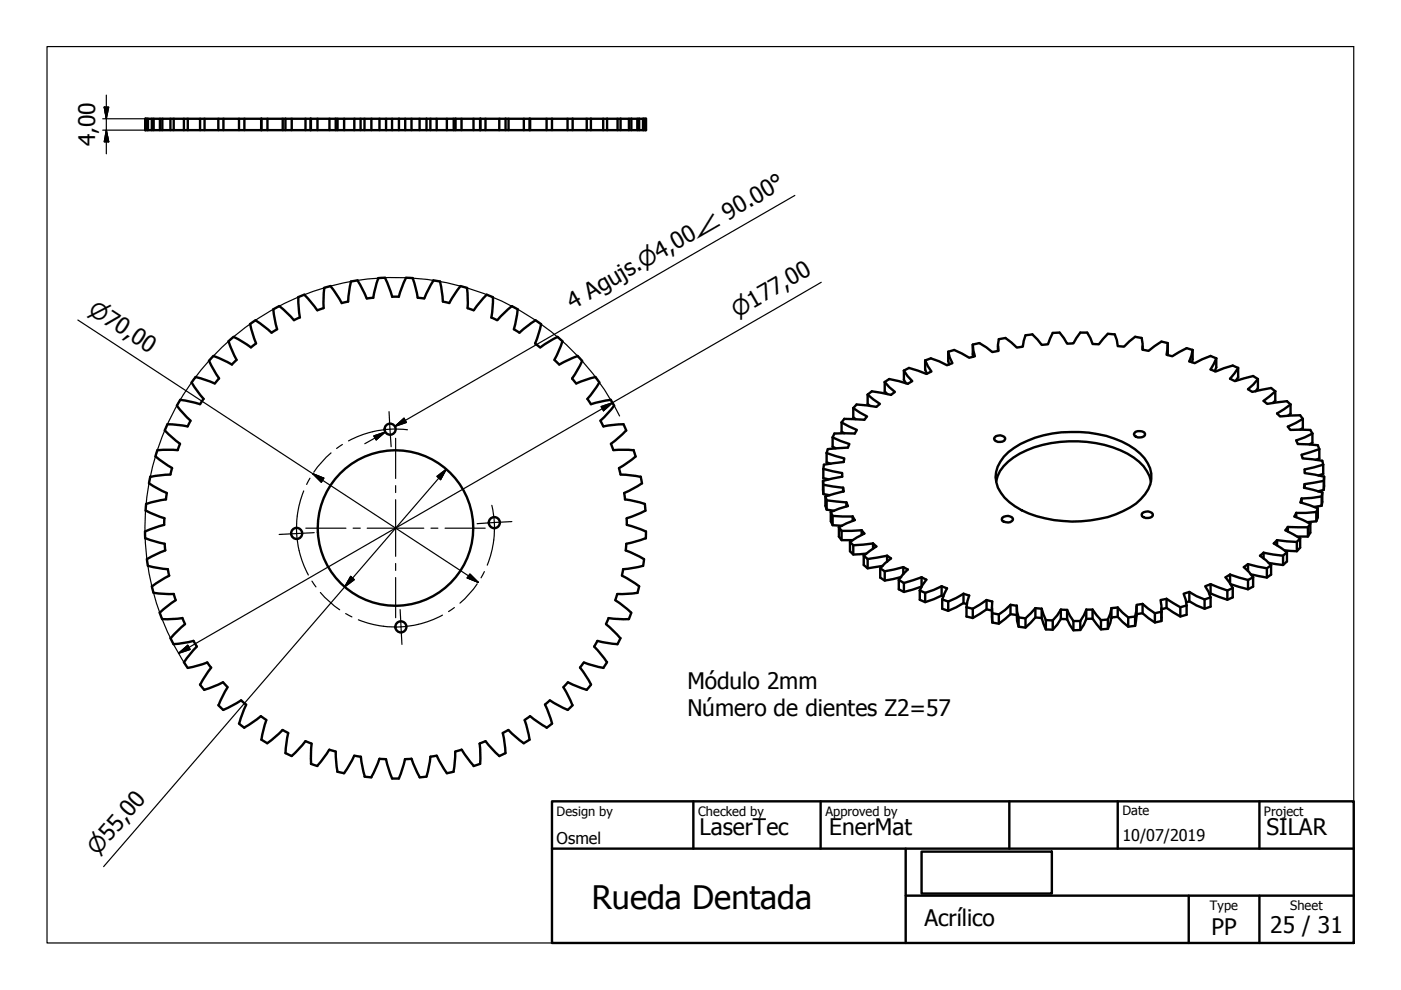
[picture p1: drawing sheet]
<svg xmlns="http://www.w3.org/2000/svg" width="297mm" height="210mm" viewBox="0 0 297 210" stroke-linecap="round" stroke-linejoin="round" font-family="sans-serif">
<!-- layer: Visible (ISO) -->
<g fill="none" stroke="#000" stroke-width=".51">
<path d="M30.8 25.2v2.4v-2.4h.4v2.4M31.2 25.2h.2M31.4 27.6v-2.4h.8v2.4M32.2 25.2h.4M32.6 27.6v-2.4h1.3v2.4M33.9 25.2h.5M34.4 27.6v-2.4h1.7v2.4M36.1 25.2h.7M36.8 27.6v-2.4h2.2v2.4M39 25.2h.8M39.8 27.6v-2.4h2.6v2.4M42.4 25.2h1"/>
<path d="M43.4 27.6v-2.4h2.9v2.4M46.3 25.2h1.1M47.4 27.6v-2.4h3.3v2.4M50.7 25.2h1.1M55.4 25.2h-3.6v2.4M55.4 25.2v2.4M55.4 25.2h1.3M59.9 25.2h-3.2v2.4M60.5 25.2h-.6v2.4M60.5 25.2v2.4M60.5 25.2h1.3M64.8 25.2h-3v2.4"/>
<path d="M65.8 25.2h-1v2.4M65.8 25.2l.1 2.4M65.8 25.2v2.4M65.9 25.2h1.4M69.8 25.2h-2.5v2.4M71.2 25.2h-1.4v2.4M71.2 25.2h.4v2.4M71.2 25.2v2.4M71.6 25.2h1.4M75.1 27.6v-2.4h1.4v2.4M75.1 25.2h-2.1v2.4M76.5 25.2h.8v2.4"/>
<path d="M77.3 25.2h1.4M80.5 27.6v-2.4h1.4v2.4M80.5 25.2h-1.8v2.4M81.9 25.2h1.2v2.4M83.1 25.2h1.5M84.6 25.2h1.3v2.4M84.6 25.2v2.4M85.9 25.2h1.3v2.4M87.2 25.2h1.8v2.4M89 25.2h1.4M90.4 25.2h.8v2.4M90.4 25.2v2.4"/>
<path d="M91.2 25.2h1.4v2.4M92.6 25.2h2.1v2.4M94.7 25.2h1.5M96.6 25.2h-.4v2.4M96.6 25.2h1.3v2.4M96.6 25.2v2.4M97.9 25.2h2.5v2.4M100.4 25.2h1.4M101.9 25.2l-.1 2.4M101.9 25.2h1v2.4M101.9 25.2v2.4M102.9 25.2h3v2.4"/>
<path d="M105.9 25.2h1.3M107.2 25.2h.6v2.4M107.2 25.2v2.4M107.8 25.2h3.3v2.4M111.1 25.2h1.2M112.3 25.2h.1v2.4M112.3 25.2v2.4M112.4 25.2h3.5v2.4M115.9 25.2h1.1M117 25.2h3.3v2.4M117 25.2v2.4M120.3 25.2h1.1"/>
<path d="M121.4 25.2h3v2.4M121.4 25.2v2.4M124.4 25.2h.9M125.3 25.2h2.6v2.4M125.3 25.2v2.4M127.9 25.2h.8M128.7 25.2h2.2v2.4M128.7 25.2v2.4M130.9 25.2h.7M131.6 25.2h1.7v2.4M131.6 25.2v2.4M133.3 25.2h.6"/>
<path d="M133.9 25.2h1.2v2.4M133.9 25.2v2.4M135.1 25.2h.4M135.5 25.2h.8v2.4M135.5 25.2v2.4M136.3 25.2h.2M136.5 25.2h.4v2.4M136.5 25.2v2.4M136.9 25.2l.1 2.4h-106.2M75.8 59.5l1.9 3.8M75.8 59.4l-1.4 .3-.6 4.2M80.2 59l-1.1 4.1-1.3 .2"/>
<path d="M81.6 58.9l1.6 4.1M81.7 58.9l-1.5 .1M86.1 58.9l1.4 .1M86.1 58.9l-1.6 4M87.5 59l1.1 4.1 1.3 .2M91.9 59.4l1.4 .3M91.9 59.5l-1.9 3.8M93.3 59.7l.6 4.2M41.5 79.9l4 1.4M41.5 79.9l-.9 1.2M44.3 76.5l2.2 3.7M45.3 75.4l-1 1.1"/>
<path d="M45.3 75.5l3.9 1.8M49.5 71.4l-1 1 1.6 3.9-.9 1M53 68.7l1.3 4.1-1.1 .9-3.6-2.3M54.2 67.9l3.4 2.6M54.2 67.9l-1.2 .8M59.2 64.9l-1.3 .7 .8 4.2-1.1 .7M59.2 64.9l3.1 3 1.2-.6M63.2 63.1l.4 4.2M64.5 62.5l2.7 3.3M64.5 62.5l-1.3 .5M68.6 65.3l-1.3 .5M68.8 61l-.2 4.3"/>
<path d="M70.1 60.7l2.4 3.6M70.1 60.6l-1.4 .4M73.8 63.9l-1.3 .3M83.2 62.9h1.3M93.9 63.9l1.3 .3M97.6 60.7l-2.4 3.6M97.6 60.6l1.4 .5 .1 4.2 1 .4 .4 .1 2.7-3.3M103.2 62.5l1.3 .5M104.5 63.1l-.3 4.2 1.2 .6M108.5 64.9l1.3 .7-.8 4.2 1.1 .7M108.5 64.9l-3.1 3M113.4 72.8l1.1 .9"/>
<path d="M113.5 67.9l1.2 .8-1.2 4.1M113.5 67.9l-3.4 2.6M117.6 76.3l.9 1M119.2 72.4l-1.7 3.9M119.3 72.4l-1.1-1-3.6 2.3M122.4 75.4l1 1.1-2.1 3.7M122.5 75.5l-3.9 1.8M191.6 78.6l.8 1.1 1 1.1-.9 .6-4-1-.9 .6M191.6 78.6v2l.5 .7M196.2 76.4l1.3 2.4-1.1 .5-3.7-1.3-1.1 .6M196.2 76.4v2l.3 .8M201 74.6l.4 1.2 .5 1.2-1.1 .4-1.7-.8-1.7-.6-1.2 .4"/>
<path d="M201 74.6v2l.2 .7M206.2 73.1l.1 2.6M211.6 73.4v1M242.3 73.4v.7M247.6 73.1v2.2M252.9 74.2l-.7 2.4 1.1 .4 3.4-1.5 1.2 .5M252.9 74.2l-1.3-.4-3.1 1.7-1.2-.3 .3-2.5-1.3-.3-2.8 2-1.2-.3-.2-2.4-1.4-.3-2.4 2.1-1.3-.1-.2-1.3-.5-1.2-1.4-.1-1.9 2.2-1.4-.1-.4-1.2-.7-1.2h-1.5l-1.4 2.3-1.3 .1-1.6-2.4-1.5 .1-1 2.4-1.3 .1-2-2.2-1.5 .2-.5 2.4-1.3 .2-2.4-2-1.4 .2-.2 1.2 .1 1.3-1.3 .2-1.3-1-1.5-.9-1.4 .4 .5 2.4-1.2 .4-3.2-1.7-1.3 .4M252.9 74.2l-.2 2.6M257.9 76l-1.2 2.3 1 .5 3.7-1.3 1.1 .5M257.9 76v1.9l-.3 .8M262.5 78l-1.7 2.3 1 .5 3.9-1.1 1 .7M262.5 78v2l-.5 .7"/>
<path d="M33 96.8l3.5 2.4M33.4 95.4l-.5 1.4M35 91.3l3.2 2.8M36.5 99.3l-.4 1.3M37.5 86l2.9 3.2-.6 1.2M37.7 95.4l-4.3 .1M38.2 94.1l-.5 1.3M39.8 90.4l-4.3-.4-.6 1.3M40.6 81.1l2.6 3.5M43.2 84.6l-.8 1.1-4.2-.9-.7 1.2M46.4 80.2l-.8 1.1M121.3 80.3l.8 1"/>
<path d="M124.5 84.6l.8 1.1 4.2-.9 .7 1.2M127.1 81.1l-2.6 3.5M127.1 81.1l-.9-1.2-4 1.4M127.9 90.4l4.3-.4 .6 1.3M129.6 94.1l.4 1.3M130.1 95.4l4.2 .1M130.2 86l-2.9 3.2 .6 1.2M131.2 99.3l.4 1.3M132.7 91.3l-3.2 2.8M134.3 95.4l.5 1.4-3.6 2.4M174.6 99.4l4 .9v.8l-4.1 .9M174.6 99.4v2l1 .2"/>
<path d="M175.3 96l3.7 1.2-.1 .8-4.2 .5-.1 .9M175.3 96v2l.8 .3M176.5 92.7l3.6 1.4-.3 .8-4.3 .3-.2 .8M176.5 92.7v2l.7 .3M178.4 89.6l3.3 1.6-.5 .7h-4.3l-.4 .8M178.4 89.6v1.9l.6 .4M180.9 86.5l2.9 1.8-.5 .7-4.3-.2-.6 .8M180.9 86.5v2l.5 .4M184 83.7l2.6 1.9-.8 .7-4.2-.5-.7 .7M184 83.7v1.9l.5 .5M187.6 81l.9 1.1 1.2 1-.8 .6-4.1-.7-.8 .7M187.6 81v2l.5 .5"/>
<path d="M211.1 92.5a1.29 1.29 0 0 1 2 .6 1.4 1.4 0 0 1-2.3-.1zM212.9 96.8a19.7 19.7 0 0 1 14-5.2 21.2 21.2 0 0 1 14.8 4.6 6.2 6.2 0 0 1 .2 9.6 18.5 18.5 0 0 1-10.7 4.5 25 25 0 0 1-16-2.9 8.1 8.1 0 0 1-4.1-6.2 6.8 6.8 0 0 1 1.8-4.4zM240.8 91.5a1.79 1.79 0 0 1 2 .4 .8 .8 0 0 1-1.1 .8 1.13 1.13 0 0 1-1.3-.7zM266.7 80.4l-1 1.1-1.1 1 .9 .6 4-.8 .9 .7M266.7 80.4v1.9l-.5 .7M270.4 83l-2.5 2 .8 .6 4.2-.5 .7 .7M270.4 83v1.9l-.5 .5M273.6 85.8l-2.8 1.9 .6 .6 4.3-.3 .5 .8M273.6 85.8v1.9l-.6 .5M276.2 88.8l-3.2 1.7 .6 .7h4.2l.5 .7M276.2 88.8v2l-.5 .3M278.3 91.9l-1.7 .8-1.8 .7 .3 .7 4.3 .3 .3 .8"/>
<path d="M278.3 91.9v2l-.7 .3M279.7 95.2l-3.7 1.2 .2 .8 4.2 .5 .1 .8M279.7 95.2v2l-.7 .3M280.5 98.5l-3.9 1v.8l4.1 .8M280.5 98.5v2l-1 .3M30.9 108.3l4 1.6M31.4 120l4.2 .7M31.9 101l-.3 1.5 3.8 2-.2 1.4-4.2 .9-.1 1.5M34.8 111.3l-4.1 1.4 .1 .7v.7l4.1 1.2M34.8 109.9v1.4M34.9 115.3l.1 1.4M35.1 116.7l-3.9 1.8 .1 1.5"/>
<path d="M36.1 100.6l-4.2 .5M131.6 100.6l4.2 .5M132.7 116.7l3.8 1.8-.1 1.5M132.8 115.3l-.1 1.4M132.9 109.9v1.4M132.9 111.3l4 1.4v1.5M135.8 101.1l.3 1.4M136.1 102.5l-3.8 2.1 .2 1.3 4.2 .9 .1 1.5M136.3 120l-4.2 .7M136.8 108.3l-3.9 1.6M136.9 114.1l-4.1 1.2M174.5 102l.1 2.7 1.3 .3"/>
<path d="M174.5 102l.1 .8M174.6 102.8l4.2 .6M174.6 102.8v1.9M175 105.3v1.9l.3 .8 1.5 .3M175 105.3l.3 .8M175.3 106.1l4.2 .4M175.3 106.1v1.9M176.1 108.6v1.9l.4 .9 2 .1M176.1 108.6l.4 .8M176.5 109.4l4.3 .1M176.5 109.4v2M177.9 111.8v2l.5 .7h2.4"/>
<path d="M177.9 111.8l.5 .8M178.4 112.6v1.9M178.8 103.4l.1 .8-3.9 1.1M178.8 103.4v.8M179.5 106.5l.3 .8-3.7 1.3M179.5 106.5v.9M180.2 114.9v2l.7 .7 2.7-.2M180.2 114.9l.7 .7M180.8 109.5l.4 .8-3.3 1.5M180.8 109.5v.9M180.9 115.6v2M182.7 112.4l-4.3 .2"/>
<path d="M182.7 112.4l.6 .7-3.1 1.8M182.7 112.4v1M183.1 117.8v2l.9 .7 3.1-.5M183.1 117.8l.9 .7M184 118.5v2M185.1 115.2l-4.2 .4M185.1 115.2l.7 .7-2.7 1.9M185.1 115.2v1.1M188.1 117.8l-4.1 .7M188.1 117.8l.8 .6-1.3 1-1 1.1M188.1 117.8v1.3M211.2 102.1a8.8 8.8 0 0 1 5-5.9 26.1 26.1 0 0 1 22.8 0 8.8 8.8 0 0 1 5 5.9"/>
<path d="M212.5 109.8a1.52 1.52 0 0 1 2.3 .2 1 1 0 0 1-1.6 .7l-.7-.3zM242.1 108.9a1.52 1.52 0 0 1 2.3 .1 .8 .8 0 0 1-1 .8 1.13 1.13 0 0 1-1.3-.7zM264.6 119.6l-.9 .6 1.1 1.1 .9 1.1M264.6 119.6l4 .9M264.6 119.6v1.5M267.9 117.2l-.8 .6 1.3 1 1.1 1.1M267.9 117.2l4.1 .6M267.9 117.2v1.2M269.5 119.9v1.9l-.9 .7-3.4-.7M269.5 119.9l-.9 .6M270.8 114.5l-.7 .7 2.8 1.9M270.8 114.5l4.2 .4"/>
<path d="M270.8 114.5v1.1M272 117.8v2M272.9 117.1v1.9l-.9 .8-3-.4M272.9 117.1l-.9 .7M273 111.7l-.5 .7 3.2 1.7M273 111.7l4.3 .1M273 111.7v1M274.8 108.7l-.4 .8 3.4 1.5M274.8 108.7v.9M275 114.9v2M275.7 114.1v2l-.7 .8-2.6-.2M275.7 114.1l-.7 .8"/>
<path d="M276 105.7l-.3 .8 3.7 1.3M276 105.7v.9M276.6 102.7l-.1 .7 3.9 1M276.6 102.7v.7M277.3 111.8v2M277.8 111v1.9l-.5 .9h-2.2M277.8 111l-.5 .8M279.1 108.6l-4.3 .1M279.1 108.6v1.9M279.4 107.8v1.9l-.3 .8-1.9 .2M279.4 107.8l-.3 .8M280.2 105.3l-4.2 .4"/>
<path d="M280.2 105.3v1.9M280.4 104.4l-.2 2.8-1.5 .3M280.4 104.4l-.2 .9M280.7 102l-4.1 .7M280.7 102v1.9M280.7 101.1v2.8l-1.2 .3M280.7 101.1v.9M32.2 124.3l.3 1.4M32.6 125.7l4.2 .2 .4 1.3M33.9 129.9l.5 1.4M35.6 120.7l.2 1.3M35.9 122l-3.6 2.3"/>
<path d="M36.1 135.3l.7 1.3 4.2-.7 .7 1.2-2.7 3.3M37.2 127.3l-3.3 2.6M38.7 131l.5 1.3M38.7 131l-4.3 .3M39.2 132.3l-3 3M128.5 132.3l3 3M130.9 126l-.4 1.3 3.3 2.6-.2 .7-.3 .7-4.3-.3-.5 1.3M130.9 136.6l-4.2-.7-.7 1.2 2.7 3.3-.8 1.2M131.6 135.3l-.7 1.3M131.9 122.1l3.6 2.2-.3 1.4M132.1 120.7l-.2 1.3M135.2 125.7l-4.3 .2"/>
<path d="M186.6 120.5v2l1 .6 3.5-.8M186.6 120.5l1 .6M187.6 121.1v2M190.6 123l1 .6M191.5 120.2l-3.9 .9M191.5 120.2l1 .5-1.1 1.1-.8 1.2M191.5 120.2v1.6M191.6 123.6v1.9M195 125.2v2l1.2 .5 3.4-1.4 .4 .1M195 125.2l1.2 .5M195.4 122.4v2l-3.8 1.1-1-.6v-1.9M195.4 122.4l-3.8 1.2"/>
<path d="M195.4 122.4l1 .5-.8 1.2-.6 1.1M196.2 125.7v2M199.6 124.3l-3.4 1.4M199.6 124.3l1.2 .4-1 2.4M199.6 124.3v2M199.8 127.1v2l1.2 .4 3.3-1.6 .7 .2M199.8 127.1l1.2 .4M201 127.5v2M204.3 125.9l-3.3 1.6M204.3 125.9l1.2 .4-.6 2.4M204.3 125.9v2M204.9 128.7v2l1.3 .3 3-1.8 1.1 .2"/>
<path d="M204.9 128.7l1.3 .4M206.2 129.1v1.9M209.2 127.2l-3 1.9M209.2 127.2l1.2 .3v2.5M209.2 127.2v2M210.4 130v2M210.4 130l1.4 .3M211.8 130.3v1.9M214.2 128.2l-1.1 1.1-1.3 1M214.2 128.2l1.4 .2M214.2 128.2v2M215.6 128.4v1.3l.4 1.2"/>
<path d="M215.6 128.4v2M216 130.9v2M216 130.9l1.4 .2M217.4 131.1v2M219.5 128.9l-2.1 2.2M219.5 128.9l1.4 .2M219.5 128.9v2M220.9 129.1l.8 2.4M220.9 129.1v1.9M221.7 131.5v1.9M221.7 131.5h1.5M223.2 131.5v2"/>
<path d="M224.9 129.3l-.7 1.2-1 1M224.9 129.3h1.4M224.9 129.3v1.9M226.3 129.3l1.3 2.4M226.3 129.3v2M227.6 131.7v1.9M227.6 131.7h1.4M229 131.7v1.9M230.3 129.3l-.5 1.2-.8 1.2M230.3 129.3h1.3M230.3 129.3v1.9M231.6 129.3l1.8 2.2"/>
<path d="M231.6 129.3v1.9M233.4 131.5v1.9M234.9 131.4v1.9M234.9 131.4l-1.5 .1M235.6 128.9l-.2 1.2-.5 1.3M235.6 128.9v2M237 128.8l2.2 2.1M237 128.8v2M237 128.8l-1.4 .1M239.2 130.9v2M240.7 130.7v2M240.7 130.7l-1.5 .2"/>
<path d="M241 130.2l1.3-.2 2.6 2 1.4-.3v-.8M241 128.6v1.9l-.3 2.2-1.5 .2-2.2-2.1-1.4 .1-.2 1.2-.5 1.2-1.5 .1-1.8-2.2h-1.3l-.5 1.2-.8 1.2h-1.4l-1.3-2.3-1.4-.1-.7 1.2-1 1.1-1.5-.1-.8-2.4-1.4-.1-2.1 2.2-1.4-.2-.4-1.2v-1.3l-1.4-.2-2.4 2-1.4-.2-.1-3.1M242.3 128.1l-1.3 .1-.3 2.5M242.3 128.1l2.6 1.9M242.3 128.1v1.9M244.9 130v2M246.3 128.9v2.8M247.3 127l-1.2 .2 .2 2.5-1.4 .3M247.3 127l3 1.7M247.3 127v1.9M250.3 128.7v2M251.6 128.4v1.9l-1.3 .4-3-1.8-1 .3"/>
<path d="M251.6 128.4l-1.3 .3M252.2 125.5l-1.2 .4 .4 1.3 .2 1.2M252.2 125.5l1.5 .9 1.7 .7M252.2 125.5v2M255.4 127.1v2M256.7 126.7v1.9l-1.3 .5-1.7-.7-1.5-.9-.7 .2M256.7 123.9l-1.2 .4 .7 1.1 .5 1.3M256.7 123.9l3.5 1.3M256.7 123.9v1.9M256.7 126.7l-1.3 .4M260.2 125.2v2M260.8 121.8l3.8 1.2"/>
<path d="M260.8 121.8l-1 .6 1.6 2.3M260.8 121.8v1.9M261.4 124.7v2l-1.2 .5-3.5-1.4-.3 .1M261.4 124.7l-1.2 .5M264.6 123v1.9M265.7 122.4v2l-1.1 .5-3.7-1M265.7 122.4l-1.1 .6M268.6 120.5v2M39 140.4l.8 1.2 2.4-.5 1.7-.6 .8 1M42.4 145.1l.9 1.2M44.8 141.5l-2.3 3.6M48.2 145.7l-.9-1-4 1.6"/>
<path d="M48.3 145.7l-2 3.8M50.6 153.4l1.2 .9M51.1 148.5l-3.8 2-1-1M51.1 148.5l1 .9M52.2 149.4l-1.5 4M55.4 156.8l1.3 .8 1.9-1.5 1.3-1.3 1.2 .6-.6 4.3 1.3 .6 3-3.2 1.2 .5M56.5 152.6l-1.2-.7-3.5 2.4M56.5 152.7l-1.1 4.1M66.1 157.7l-.1 4.2M69.8 158.9l-2.5 3.5M69.9 159l1.2 .3M71.2 159.4l.4 4.2"/>
<path d="M96.5 159.4l-.3 4.2-1.4 .3-2.2-3.7-1.3 .2-.9 4.2M97.8 159l-1.3 .3M97.9 158.9l2.5 3.5M101.7 157.7l.1 4.3M107.8 154.8l-1.2 .6 .6 4.3-.7 .3-.6 .3-3-3.2-1.2 .6M111.2 152.7l1.1 4.1-.9 .6-.4 .2-.5-.4-2.7-2.4M112.4 151.9l-1.2 .7M112.4 151.8l3.5 2.5M115.6 149.4l1.4 4M116.6 148.5l-1.1 .9M116.6 148.5l3.8 2M117 153.4l-1.1 .9"/>
<path d="M119.4 145.7l2 3.8-1 1M120.4 144.7l-.9 1M120.4 144.7l4 1.6M123 141.5l2.3 3.6M123.8 140.5l-.8 1.1M123.8 140.5l4.1 1.1M125.3 145.2l-.9 1.1M65.9 161.9l1.4 .5M76.4 160.4l-1.3-.2-2.2 3.7-1.4-.3M76.5 160.4l.8 4.2M77.3 164.7l1.4 .1M78.7 164.8l1.8-3.9 1.3 .1 1.3 4 1.5 .1"/>
<path d="M89 164.8l-1.8-3.9-1.3 .1-1.3 4.1M90.4 164.7l-1.4 .1M101.8 162l-1.4 .4"/>
<circle cx="82.7" cy="91" r="1.17"/>
<circle cx="62.9" cy="113.1" r="1.17"/>
<circle cx="83.9" cy="112" r="16.5"/>
<circle cx="104.8" cy="110.8" r="1.17"/>
<circle cx="85" cy="132.9" r="1.17"/>
</g>
<circle cx="30.8" cy="25.2" r=".25" fill="#000"/>
<!-- layer: Sketch Geometry (ISO) -->
<path d="M10 9.9h277v190h-277z" fill="none" stroke="#000" stroke-width=".25"/>
<!-- layer: Title (ISO) -->
<path d="M117 169.9h170v30h-170zM117 179.9h170M147 169.9v10M174 169.9v10M192 179.9v20M214 169.9v10M237 169.9v10M267 169.9v10M192 189.9h95M195.4 180.6h27.6v8.9h-27.6zM252 189.9v10M267 189.9v10" fill="none" stroke="#000" stroke-width=".51"/>
<!-- layer: Dimension (ISO) -->
<g fill="none" stroke="#000" stroke-width=".25">
<path d="M21.8 27.6h10.8M21.8 25.2h10.8M22.1 22.7h1l-.6 2.5zM22.5 27.6l.6 2.5h-1zM22.5 20.2v12.4M74.4 59.7a53.1 53.1 0 0 0-34.9 81.5M75.8 59.4a53.1 53.1 0 0 1 55.6 28.8M168.5 41.4l-84.7 49 2.1-1.3M174.1 59.9l-136.3 78.6M16.5 67.9l84.9 55.6M79.2 92.4l2.5-.8-1.9 1.7zM81.7 91.6l-4.4 2.5"/>
<path d="M83.8 90.4l1.9-1.7 .5 .9zM94.6 99.5l-72.6 84.2M127.4 86.2l2.5-.8-1.9 1.7zM66.3 100.4l2.3 1-.5 .9zM92.6 101l2-1.5-1.2 2.2zM37.8 138.5l2-1.7 .5 .9zM74.4 122.2l.7 .7-2 1.5zM99.6 121.7l1.8 1.8-2.3-1z"/>
</g>
<g fill="#000" stroke="#000" stroke-width=".25">
<path d="M22.1 22.7l.4 2.5zM22.1 22.7h1l-.6 2.5zM22.5 27.6l.6 2.5zM22.5 27.6l.6 2.5h-1zM79.8 93.3l1.9-1.7zM79.2 92.4l2.5-.8-1.9 1.7zM83.8 90.4l1.9-1.7zM83.8 90.4l1.9-1.7 .5 .9zM128 87.1l1.9-1.7zM127.4 86.2l2.5-.8-1.9 1.7zM66.3 100.4l2.3 1zM66.3 100.4l2.3 1-.5 .9z"/>
<path d="M94.6 99.5l-1.2 2.2zM92.6 101l2-1.5-1.2 2.2zM37.8 138.5l2-1.7zM37.8 138.5l2-1.7 .5 .9zM74.4 122.2l-1.3 2.2zM74.4 122.2l.7 .7-2 1.5zM99.1 122.5l2.3 1zM99.6 121.7l1.8 1.8-2.3-1z"/>
</g>
<!-- layer: Center Mark (ISO) -->
<g fill="none" stroke="#000" stroke-width=".25">
<path d="M82.5 87.3l.4 7.4M83.9 92.9v8.5M64.8 112h8.5M66.6 112.9l-7.4 .4M74.9 112h1.5M77.9 112h12M83.9 103v1.4M83.9 106v12M83.9 119.5v1.4M91.4 112h1.4M94.4 112h8.5M108.5 110.6l-7.3 .4"/>
<path d="M83.9 122.5v8.5M84.8 129.3l.4 7.3"/>
</g>
<!-- layer: Centerline (ISO) -->
<g fill="none" stroke="#000" stroke-width=".25">
<path d="M70.2 96a21 21 0 0 0-3.7 4.1M72.6 94.2l-1.2 .9M86.4 91.1a21 21 0 0 0-12.5 2.4M64.4 104.1a21 21 0 0 0 1 17.8M65.7 101.4l-.7 1.3M104.3 107.1a21 21 0 0 1-1 12.7M66.1 123.2l.9 1.2M67.9 125.6a21 21 0 0 0 4.1 3.7M73.3 130.1l1.3 .7M93.8 130.4a21 21 0 0 1-17.8 1M96.3 128.8l-1.2 .9M101.2 123.8a21 21 0 0 1-3.7 4.1"/>
<path d="M102.7 121.2l-.7 1.3"/>
</g>
<text font-size="6.9" x="125.5" y="192.8">Rueda Dentada</text>
<g font-size="4.8">
<text x="20.2" y="31" transform="rotate(-90 20.2 31)">4,00</text>
<text x="121.5" y="65.7" transform="rotate(-30 121.5 65.7)">4 Agujs.⌀4,00∠ 90.00°</text>
<text x="145.7" y="146.1">Módulo 2mm</text>
<text x="145.7" y="151.9">Número de dientes Z2=57</text>
<text x="148.3" y="177.1">LaserTec</text>
<text x="175.8" y="177.1">EnerMat</text>
<text x="268.5" y="176.9">SILAR</text>
<text x="196" y="196.4">Acrílico</text>
<text x="269.3" y="197.8">25 / 31</text>
<text x="256.9" y="198.2">PP</text>
</g>
<g font-size="4.6">
<text x="18.5" y="66.3" transform="rotate(33 18.5 66.3)">⌀70,00</text>
<text x="156.3" y="67.4" transform="rotate(-30 156.3 67.4)">⌀177,00</text>
<text x="20.6" y="181.6" transform="rotate(-49 20.6 181.6)">⌀55,00</text>
</g>
<g font-size="3.4">
<text x="118" y="178.9">Osmel</text>
<text x="238" y="178.3">10/07/2019</text>
</g>
<g font-size="2.7">
<text x="118" y="173">Design by</text>
<text x="148" y="173">Checked by</text>
<text x="175" y="173">Approved by</text>
<text x="238" y="172.9">Date</text>
<text x="268" y="172.9">Project</text>
<text x="256.5" y="192.9">Type</text>
<text x="273.6" y="193">Sheet</text>
</g>
</svg>
